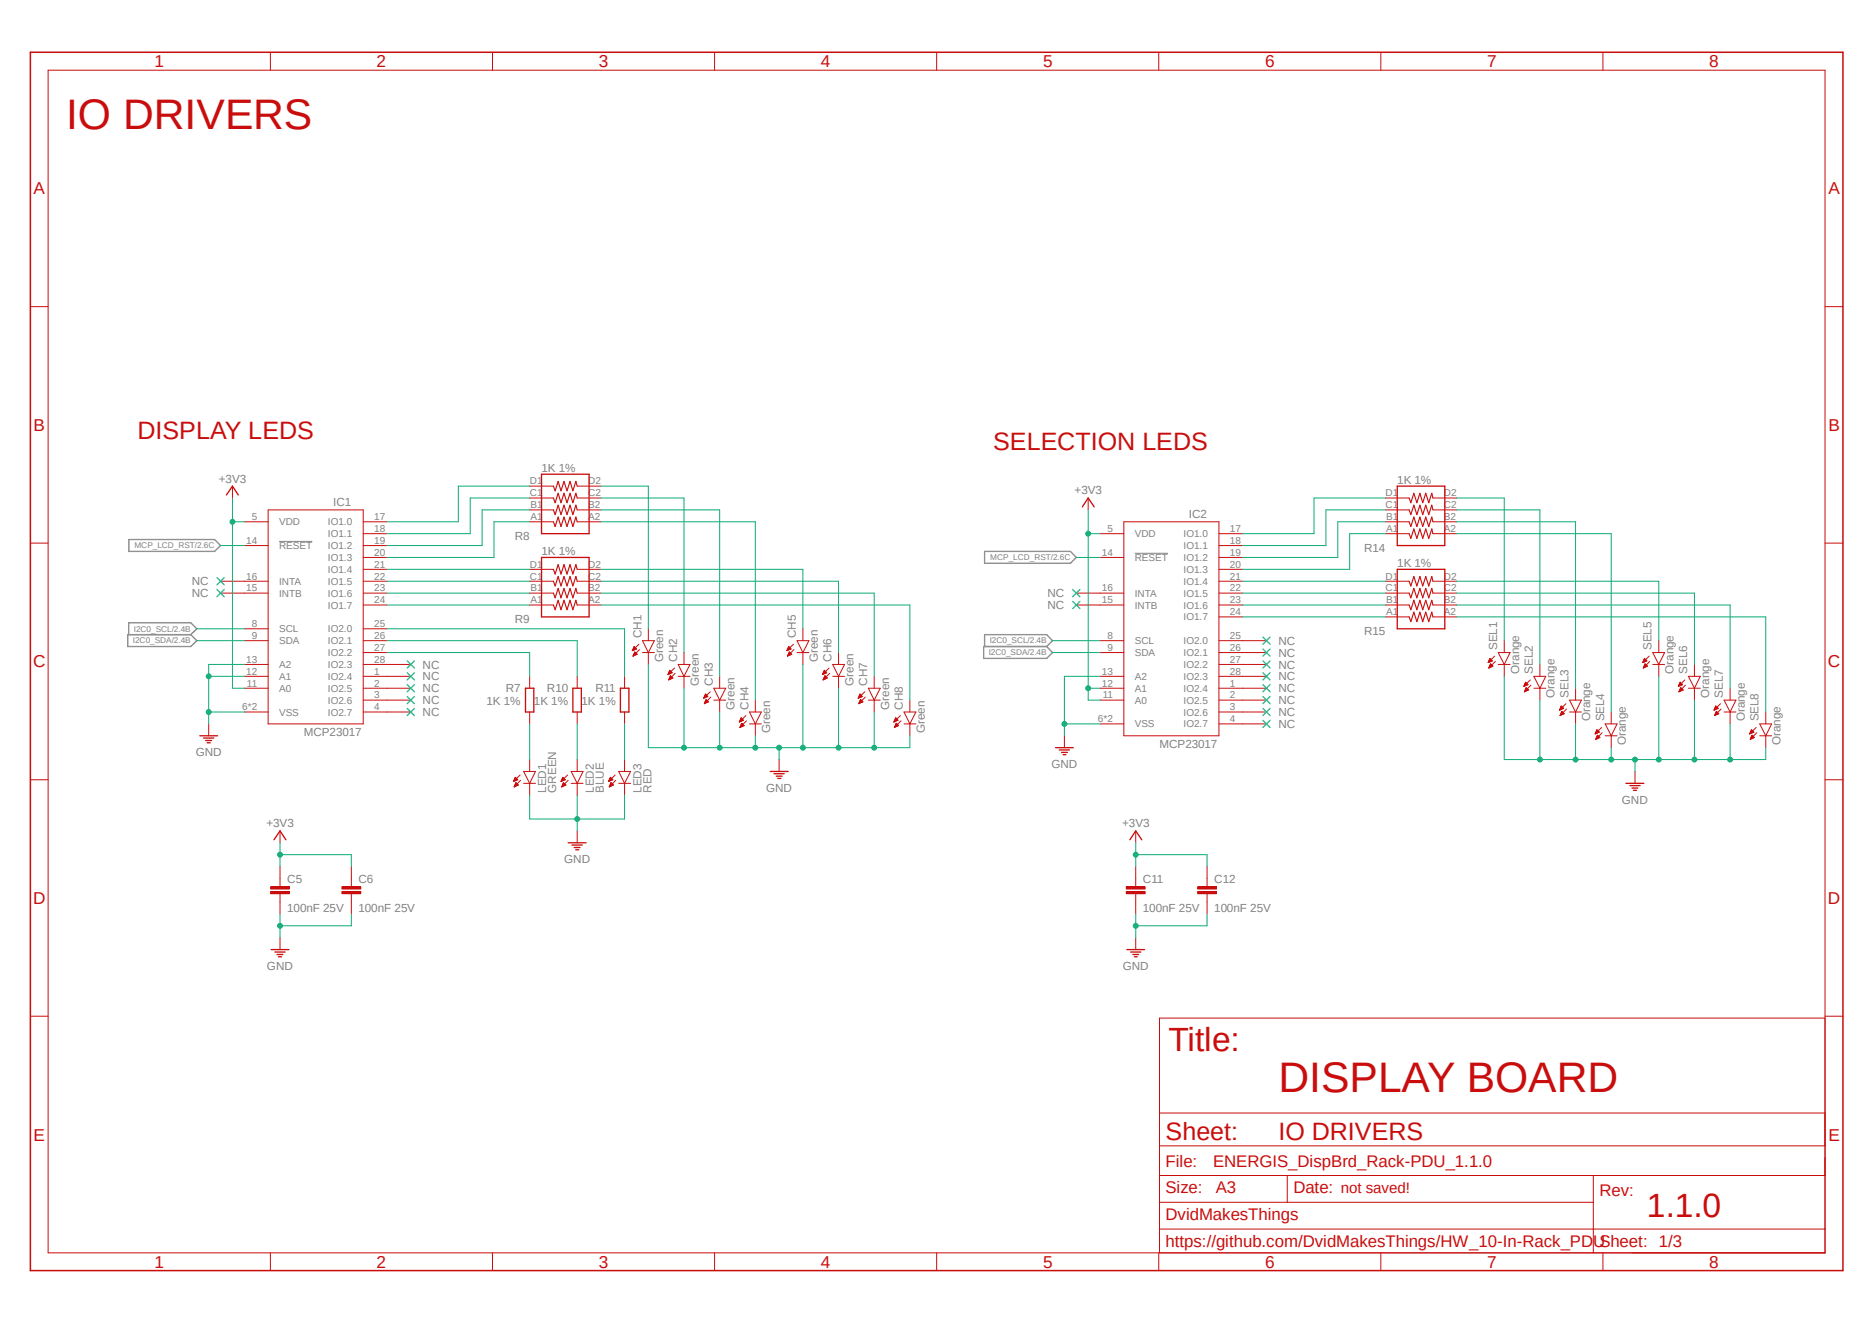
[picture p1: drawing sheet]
<svg xmlns="http://www.w3.org/2000/svg" width="420mm" height="297mm" viewBox="0 0 420 297" stroke-linecap="round" stroke-linejoin="round" font-family="sans-serif">
<path d="M6.3 11.4l407.6 274.2M413.9 11.4l-407.6 274.2" fill="none" stroke="#fff" stroke-width=".22"/>
<path d="M62.6 121.5h7.5M254.6 124.1h7.4" fill="none" stroke="#808080" stroke-width=".22"/>
<path d="M28.9 121h19.2l1.4 1.4-1.4 1.3h-19.2zM220.9 123.7h19.3l1.3 1.4-1.3 1.3h-19.3zM28.7 142.4h14.1l1.4 1.3-1.4 1.3h-14.1zM28.9 142.4v-2.7h13.9l1.4 1.4-1.4 1.3M220.7 145h14.1l1.3 1.4-1.3 1.3h-14.1zM220.9 145v-2.6h13.9l1.3 1.3-1.3 1.3" fill="none" stroke="#808080" stroke-width=".3"/>
<path d="M52.2 109.1v2.6M49.5 130.4h5.3M62.8 186.4v2.7M62.8 197v1.9M62.8 200.5v1.9" fill="none" stroke="#c90d0c" stroke-width=".22"/>
<path d="M50.8 111l1.4-1.9 1.3 1.9M61.5 188.4l1.3-2 1.3 2" fill="none" stroke="#c90d0c" stroke-width=".3"/>
<path d="M60.7 200h4.2v.5h-4.2z" fill-rule="evenodd" fill="#c90d0c"/>
<path d="M60.7 200h4.2v.5h-4.2z" fill="none" stroke="#c90d0c" stroke-width=".22"/>
<path d="M60.7 198.9h4.2v.5h-4.2z" fill-rule="evenodd" fill="#c90d0c"/>
<path d="M60.7 198.9h4.2v.5h-4.2zM62.8 194.4v2.6M78.8 197v1.9M62.8 202.4v2.6M78.8 200.5v1.9" fill="none" stroke="#c90d0c" stroke-width=".22"/>
<path d="M76.7 200h4.2v.5h-4.2z" fill-rule="evenodd" fill="#c90d0c"/>
<path d="M76.7 200h4.2v.5h-4.2z" fill="none" stroke="#c90d0c" stroke-width=".22"/>
<path d="M76.7 198.9h4.2v.5h-4.2z" fill-rule="evenodd" fill="#c90d0c"/>
<g fill="none" stroke="#c90d0c" stroke-width=".22">
<path d="M54.8 117.1h5.4M60.2 114.4h21.3v48h-21.3zM81.5 117.1h5.3M81.5 119.7h5.3M118.8 117.1h5.4M118.8 114.4h5.4M118.8 111.7h5.4M118.8 109.1h5.4M129.5 117.1h5.3M129.5 114.4h5.3M129.5 111.7h5.3M129.5 109.1h5.3"/>
<path d="M244.1 111.7v2.7M49.5 133.1h10.7M54.8 130.4h5.4M54.8 122.4h5.4M81.5 135.7h5.3M81.5 133.1h5.3M81.5 130.4h5.3M81.5 127.7h5.3M81.5 122.4h5.3M81.5 125.1h5.3M118.8 135.7h5.4M118.8 133.1h5.4"/>
<path d="M118.8 130.4h5.4M118.8 127.7h5.4M129.5 135.7h5.3M129.5 133.1h5.3M129.5 130.4h5.3M129.5 127.7h5.3M241.5 133.1h5.3M54.8 143.7h5.4M54.8 151.7h5.4M54.8 149.1h5.4M54.8 154.4h5.4M54.8 159.7h5.4"/>
<path d="M54.8 141.1h5.4M81.5 146.4h5.3M81.5 143.7h5.3M81.5 151.7h10.7M81.5 149.1h10.7M81.5 157.1h10.7M81.5 154.4h10.7M81.5 159.7h10.7M81.5 141.1h5.3M118.8 151.7v2.7M118.8 159.7v2.7M129.5 151.7v2.7"/>
<path d="M129.5 159.7v2.7M140.1 151.7v2.7M140.1 159.7v2.7M141.9 145.9h.2M141.9 145.8h.4M142 145.7h.5M142 145.6h.7M142 147.2h.1M142.1 145.5h.6M142.1 147.1h.2M142.1 145.4h.6M142.1 146.9h.4"/>
<path d="M142.2 145.3h.3M142.2 146.9h.5M142.2 145.2h.3M142.2 146.8h.7M142.2 145.1h.2M142.2 146.7h.6M142.3 145l.5 .6-.9 .4zM142.3 146.6h.4M142.3 146.5h.4M142.4 146.4h.1M142.4 146.3l-.4 .9M142.4 146.3l.6 .5-1 .4"/>
<path d="M142.4 146.3h.1M143.3 144.5l-1.4 1.5M143.5 145.7l-1.5 1.5M144.1 143.7h2.7l-1.3 2.7zM144.1 146.4h2.7M145.5 141.1v2.6M145.5 146.4v2.7M149.9 151.3h.1M149.9 151.2h.2M149.9 151.1h.5M150 151h.6M150 150.9h.8"/>
<path d="M150 152.4h.1M150.1 150.8h.6M150.1 152.4h.3M150.1 150.7h.5M150.1 152.3h.5M150.2 150.6h.3M150.2 152.2h.6M150.2 150.5h.2M150.2 152.1h.7M150.2 150.5h.1M150.2 152h.6M150.3 151.9h.4"/>
<path d="M150.3 151.8h.3M150.4 151.7h.1M150.4 151.6l-.4 .9M150.4 151.6l.6 .5-1 .4M150.4 151.6h.1M150.8 150.9l-.5-.5-.4 .9M150.8 150.9l-.9 .4M151.3 149.9l-1.4 1.4M151.5 151l-1.5 1.5M152.1 149.1h2.7l-1.3 2.6zM152.1 151.7h2.7M153.5 146.4v2.7"/>
<path d="M153.5 151.7v2.7M157.9 156.6h.1M157.9 156.5h.3M158 156.4h.4M158 156.3h.6M158 157.8h.2M158.1 156.2h.7M158.1 157.6h.3M158.1 156.1h.6M158.1 157.6h.5M158.2 156h.4M158.2 157.5h.7"/>
<path d="M158.2 155.9h.3M158.2 157.4h.7M158.2 155.8h.2M158.2 157.3h.6M158.3 155.7l.5 .6-.9 .3zM158.3 155.7h.1M158.3 157.2h.4M158.3 157.1h.3M158.4 157h.1M158.4 156.9l.6 .5-1 .5zM159.3 155.2l-1.4 1.4M159.5 156.4l-1.5 1.5"/>
<path d="M160.1 154.4h2.7l-1.3 2.7zM160.1 157.1h2.7M161.5 151.7v2.7M161.5 157.1v2.6M168.1 159.7h2.7l-1.3 2.7zM169.5 157.1v2.6M176.6 145.9h.1M176.6 145.8h.4M176.7 145.7h.5M176.7 145.6h.7M176.7 147.2h.1M176.7 145.5h.7"/>
<path d="M176.7 147.1h.3M176.8 145.4h.5M176.8 146.9h.4M176.8 145.3h.4M176.8 146.9h.6M176.9 145.2h.2M176.9 146.8h.7M176.9 145.1h.1M176.9 146.7h.6M177 146.6h.4M177 145l.5 .6-1 .4zM177 146.5h.3"/>
<path d="M177 146.4h.2M177.1 146.3h.1M177.1 146.3l-.4 .9M177.1 146.3l.5 .5-.9 .4M178 144.5l-1.5 1.5M178.1 145.7l-1.4 1.5M178.8 146.4h2.7M178.8 143.7h2.7l-1.4 2.7zM180.1 141.1v2.6M180.1 146.4v2.7M184.5 151.3h.1M184.6 151.2h.2"/>
<path d="M184.6 151.1h.4M184.7 151h.6M184.7 150.9h.8M184.7 152.4h.1M184.7 150.8h.7M184.7 152.4h.3M184.8 150.7h.5M184.8 152.3h.5M184.8 150.6h.4M184.8 152.2h.7M184.9 150.5h.2M184.9 152.1h.7"/>
<path d="M184.9 150.5h.1M184.9 152h.6M185 151.9h.4M185 151.8h.3M185 151.7h.2M185.1 151.6l.5 .5-.9 .4zM185.5 150.9l-.5-.5-.5 .9M185.5 150.9l-1 .4M186 149.9l-1.5 1.4M186.1 151l-1.4 1.5M186.8 151.7h2.7M186.8 149.1h2.7l-1.4 2.6z"/>
<path d="M188.1 146.4v2.7M188.1 151.7v2.7M192.6 156.6h.1M192.6 156.5h.3M192.7 156.4h.4M192.7 156.3h.6M192.7 157.8h.2M192.7 156.2h.8M192.7 156.1h.6M192.7 157.6h.4M192.8 156h.5M192.8 157.6h.5"/>
<path d="M192.8 155.9h.4M192.8 157.5h.7M192.9 155.8h.2M192.9 157.4h.6M192.9 155.7h.1M192.9 157.3h.6M193 157.2h.3M193 155.7l.5 .6-1 .3zM193 157.1h.3M193 157h.2M193.1 156.9l.5 .5-.9 .5zM194 155.2l-1.5 1.4"/>
<path d="M194.1 156.4l-1.4 1.5M194.8 157.1h2.7M194.8 154.4h2.7l-1.4 2.7zM196.1 151.7v2.7M196.1 157.1v2.6M202.8 159.7h2.7l-1.4 2.7zM204.1 157.1v2.6M46.8 162.4v2.7M115.2 175.2h.2M115.3 175.1h.3M115.3 175h.6M115.4 174.9h.7"/>
<path d="M115.4 176.5h.1M115.4 174.8h.7M115.4 176.4h.2M115.4 174.8h.6M115.4 176.3h.5M115.5 174.7h.4M115.5 176.2h.6M115.5 174.5h.3M115.5 176.1h.7M115.6 174.5h.1M115.6 176h.6M115.6 175.9h.5"/>
<path d="M115.6 174.4l.6 .5-1 .4zM115.7 175.8h.3M115.7 175.7h.2M115.7 175.6h.1M116.3 176.1l-.6-.5-.3 .9M116.3 176.1l-.9 .4M116.7 173.9l-1.5 1.4M116.8 175l-1.4 1.5M117.5 175.7h2.6M117.5 173.1h2.6l-1.3 2.6zM118.8 170.4v2.7M118.8 175.7v2.7"/>
<path d="M125.9 175.2h.2M125.9 175.1h.4M126 175h.5M126 174.9h.7M126 176.5h.1M126.1 174.8h.6M126.1 176.4h.2M126.1 176.3h.4M126.2 174.7h.3M126.2 176.2h.5M126.2 174.5h.2M126.2 176.1h.7"/>
<path d="M126.2 176h.6M126.3 175.9h.4M126.3 174.4l.5 .5-.9 .4zM126.3 175.8h.4M126.4 175.7h.1M126.4 175.6h.1M126.4 175.6l.6 .5-1 .4zM127.3 173.9l-1.4 1.4M127.5 175l-1.5 1.5M128.1 175.7h2.7M128.1 173.1h2.7l-1.3 2.6zM129.5 170.4v2.7"/>
<path d="M129.5 175.7v2.7M136.6 175.2h.1M136.6 175.1h.3M136.7 175h.5M136.7 174.9h.7M136.7 176.5h.1M136.7 174.8h.7M136.7 176.4h.2M136.8 174.8h.5M136.8 176.3h.4M136.8 174.7h.4M136.8 176.2h.6"/>
<path d="M136.9 174.5h.2M136.9 176.1h.7M136.9 174.5h.1M136.9 176h.6M136.9 174.4l.6 .5-1 .4zM136.9 175.9h.5M137 175.8h.3M137 175.7h.2M137.1 175.6l.5 .5-.9 .4zM137.1 175.6h.1M138 173.9l-1.5 1.4M138.1 175l-1.4 1.5"/>
<path d="M138.8 173.1h2.7l-1.4 2.6zM138.8 175.7h2.7M140.1 170.4v2.7M140.1 175.7v2.7M165.9 161.9h.1M165.9 161.8h.3M166 161.7h.5M166 161.6h.7M166 163.2h.1M166.1 161.5h.7M166.1 163.1h.1M166.1 161.4h.6"/>
<path d="M166.1 163h.4M166.2 161.3h.4M166.2 162.9h.5M166.2 162.8h.7M166.2 161.2h.3M166.2 162.7h.6M166.2 161.2h.2M166.2 162.6h.6M166.3 161l-.4 1M166.3 161l.5 .6-.9 .4M166.3 161v.1M166.3 162.5h.4"/>
<path d="M166.3 162.4h.3M166.4 162.3h.1M166.4 162.3l.6 .5-1 .4zM167.3 160.5l-1.4 1.5M167.5 161.7l-1.5 1.5M168.1 162.4h2.7M169.5 162.4v2.7M174.8 170.4v2.7M200.6 161.9h.1M200.6 161.8h.3M200.7 161.7h.4M200.7 163.2h.1"/>
<path d="M200.7 161.6h.7M200.7 163.1h.2M200.7 161.5h.7M200.7 163h.4M200.8 161.4h.5M200.8 162.9h.6M200.8 161.3h.5M200.8 162.8h.8M200.9 161.2h.2M200.9 162.7h.6M200.9 161.2h.1M200.9 162.6h.5"/>
<path d="M201 162.5h.3M201 161l-.5 1M201 161l.5 .6-1 .4M201 161v.1M201 162.4h.2M201 162.3h.1M201.6 162.8l-.5-.5-.4 .9M201.6 162.8l-.9 .4M202 160.5l-1.5 1.5M202.1 161.7l-1.4 1.5M202.8 162.4h2.7M204.1 162.4v2.7"/>
<path d="M76.7 198.9h4.2v.5h-4.2zM78.8 194.4v2.6M129.5 186.4v2.7M254.8 186.4v2.7M254.8 197v1.9M62.8 210.4v2.6M78.8 202.4v2.6M254.8 200.5v1.9"/>
</g>
<g fill="none" stroke="#c90d0c" stroke-width=".3">
<path d="M121.5 106.4h10.7v13.3h-10.7zM242.8 113.7l1.3-2 1.4 2M121.5 125.1h10.7v13.3h-10.7zM117.9 154.4h1.9v5.3h-1.9zM128.5 154.4h1.9v5.3h-1.9zM139.2 154.4h1.9v5.3h-1.9zM44.8 165.1h4M45.7 165.6h2.3M46.1 166.1h1.4M46.5 166.6h.7M172.8 173.1h4M173.7 173.6h2.2"/>
<path d="M174.2 174.1h1.3M174.5 174.6h.7M127.5 189.1h4M128.3 189.6h2.3M128.8 190.1h1.3M129.2 190.6h.6M253.5 188.4l1.3-2 1.4 2M60.8 213h4M61.7 213.6h2.3M62.1 214.1h1.4M62.5 214.6h.7"/>
</g>
<path d="M124.2 117.1l.3 1 .7-2.1 .7 2.1 .6-2.1 .7 2.1 .7-2.1 .6 2.1 .7-2.1 .3 1.1M124.2 114.4l.3 1 .7-2.1 .7 2.1 .6-2.1 .7 2.1 .7-2.1 .6 2.1 .7-2.1 .3 1.1M124.2 111.7l.3 1.1 .7-2.1 .7 2.1 .6-2.1 .7 2.1 .7-2.1 .6 2.1 .7-2.1 .3 1M124.2 109.1l.3 1 .7-2.1 .7 2.1 .6-2.1 .7 2.1 .7-2.1 .6 2.1 .7-2.1 .3 1.1M124.2 135.7l.3 1.1 .7-2.1 .7 2.1 .6-2.1 .7 2.1 .7-2.1 .6 2.1 .7-2.1 .3 1M124.2 133.1l.3 1 .7-2.1 .7 2.1 .6-2.1 .7 2.1 .7-2.1 .6 2.1 .7-2.1 .3 1.1M124.2 130.4l.3 1 .7-2.1 .7 2.1 .6-2.1 .7 2.1 .7-2.1 .6 2.1 .7-2.1 .3 1.1M124.2 127.7l.3 1.1 .7-2.1 .7 2.1 .6-2.1 .7 2.1 .7-2.1 .6 2.1 .7-2.1 .3 1" fill="none" stroke="#c90d0c" stroke-width=".25"/>
<path d="M252.7 200h4.2v.5h-4.2z" fill-rule="evenodd" fill="#c90d0c"/>
<path d="M252.7 200h4.2v.5h-4.2z" fill="none" stroke="#c90d0c" stroke-width=".22"/>
<path d="M252.7 198.9h4.2v.5h-4.2z" fill-rule="evenodd" fill="#c90d0c"/>
<path d="M252.7 198.9h4.2v.5h-4.2zM254.8 194.4v2.6M270.8 197v1.9M254.8 202.4v2.6M270.8 200.5v1.9" fill="none" stroke="#c90d0c" stroke-width=".22"/>
<path d="M268.7 200h4.2v.5h-4.2z" fill-rule="evenodd" fill="#c90d0c"/>
<path d="M268.7 200h4.2v.5h-4.2z" fill="none" stroke="#c90d0c" stroke-width=".22"/>
<path d="M268.7 198.9h4.2v.5h-4.2z" fill-rule="evenodd" fill="#c90d0c"/>
<g fill="none" stroke="#c90d0c" stroke-width=".22">
<path d="M10.8 15.7h398.6v265.4h-398.6zM60.7 11.7v4M110.5 11.7v4M160.3 11.7v4M210.1 11.7v4M260 11.7v4M309.8 11.7v4M359.6 11.7v4M6.8 68.8h4M409.4 68.8h4.1M246.8 119.7h5.3M252.1 117.1h21.4v48h-21.4z"/>
<path d="M273.5 119.7h5.3M310.8 119.7h5.3M310.8 117.1h5.3M310.8 114.4h5.3M310.8 111.7h5.3M321.5 119.7h5.3M321.5 117.1h5.3M321.5 114.4h5.3M321.5 111.7h5.3M6.8 121.8h4M241.5 135.7h10.6M246.8 133.1h5.3"/>
<path d="M246.8 125.1h5.3M273.5 138.4h5.3M273.5 135.7h5.3M273.5 133.1h5.3M273.5 130.4h5.3M273.5 122.4h5.3M273.5 125.1h5.3M273.5 127.7h5.3M310.8 138.4h5.3M310.8 135.7h5.3M310.8 133.1h5.3M310.8 130.4h5.3"/>
<path d="M321.5 138.4h5.3M321.5 135.7h5.3M321.5 133.1h5.3M321.5 130.4h5.3M409.4 121.8h4.1M246.8 146.4h5.3M246.8 154.4h5.3M246.8 151.7h5.3M246.8 157.1h5.3M246.8 143.7h5.3M273.5 149.1h10.6M273.5 146.4h10.6"/>
<path d="M273.5 154.4h10.6M273.5 151.7h10.6M273.5 159.7h10.6M273.5 157.1h10.6M273.5 143.7h10.6M333.9 148.6h.1M333.9 148.5h.3M334 148.4h.4M334 148.3h.6M334.1 148.2h.7M334.1 149.8h.1M334.1 148.1h.6"/>
<path d="M334.1 149.6h.3M334.1 148h.5M334.1 149.6h.5M334.2 147.9h.3M334.2 149.5h.7M334.2 147.8h.2M334.2 149.4h.7M334.3 147.7l.5 .6-.9 .3zM334.3 147.7h.1M334.3 149.3h.5M334.3 149.2h.4M334.3 149.1h.3"/>
<path d="M334.4 148.9l.5 .5-.9 .5zM334.4 149h.1M335.3 147.2l-1.4 1.4M335.5 148.4l-1.5 1.5M336.1 146.4h2.7l-1.3 2.7zM336.1 149.1h2.7M337.5 143.7v2.7M337.5 149.1v2.6M341.9 153.9h.2M341.9 153.8h.4M342 153.7h.5M342 153.6h.7"/>
<path d="M342 155.2h.1M342.1 153.5h.6M342.1 155.1h.2M342.1 153.4h.5M342.1 155h.4M342.1 153.3h.5M342.1 154.9h.6M342.2 153.2h.3M342.2 154.8h.7M342.2 153.1h.1M342.2 154.7h.7M342.3 153l.5 .6-.9 .4z"/>
<path d="M342.3 154.6h.4M342.3 154.5h.3M342.3 154.4h.3M342.4 154.3h.1M342.9 154.8l-.5-.5-.4 .9M342.9 154.8l-.9 .4M343.3 152.5l-1.4 1.5M343.5 153.7l-1.5 1.5M344.1 151.7h2.7l-1.3 2.7zM344.1 154.4h2.7M345.5 149.1v2.6M345.5 154.4v2.7"/>
<path d="M349.9 159.3h.1M349.9 159.2h.2M350 159.1h.3M350 159h.6M350.1 158.9h.7M350.1 158.8h.6M350.1 158.7h.5M350.2 158.6h.3M350.2 158.5h.2M350.2 160h.6M350.3 158.4l.5 .5-.9 .4zM350.3 159.9h.4"/>
<path d="M350.3 159.8h.3M350.4 159.7h.1M350.4 159.6l-.4 .9M350.4 159.6l.5 .5-.9 .4M350.4 159.6h.1M351.3 157.9l-1.4 1.4M351.5 159l-1.5 1.5M352.1 157.1h2.7l-1.3 2.6zM352.1 159.7h2.7M353.5 154.4v2.7M353.5 159.7v2.7M361.5 159.7v2.7"/>
<path d="M368.6 148.6h.1M368.6 148.5h.3M368.6 148.4h.5M368.7 148.3h.6M368.7 148.2h.7M368.7 149.8h.2M368.8 148.1h.6M368.8 149.6h.3M368.8 148h.4M368.8 149.6h.5M368.9 147.9h.2M368.9 149.5h.7"/>
<path d="M368.9 147.8h.2M368.9 149.4h.6M368.9 149.3h.5M368.9 149.2h.4M368.9 147.7l.6 .6-.9 .3zM368.9 147.7l.1 .1M369 149.1h.2M369 149h.1M369.1 148.9l.5 .5-.9 .5zM370 147.2l-1.4 1.4M370.1 148.4l-1.4 1.5M370.8 149.1h2.7"/>
<path d="M370.8 146.4h2.7l-1.3 2.7zM372.2 143.7v2.7M372.2 149.1v2.6M376.6 153.9h.1M376.6 153.8h.3M376.6 153.7h.5M376.7 153.6h.7M376.7 155.2h.1M376.7 153.5h.7M376.7 155.1h.2M376.8 153.4h.5M376.8 155h.3"/>
<path d="M376.8 153.3h.4M376.8 154.9h.6M376.9 153.2h.2M376.9 154.8h.7M376.9 153.1h.1M376.9 154.7h.6M376.9 154.6h.5M376.9 153l.6 .6-.9 .4zM377 154.5h.3M377 154.4h.2M377.1 154.3h.1M377.6 154.8l-.5-.5-.4 .9"/>
<path d="M377.6 154.8l-.9 .4M378 152.5l-1.4 1.5M378.1 153.7l-1.4 1.5M378.8 154.4h2.7M378.8 151.7h2.7l-1.3 2.7zM380.2 149.1v2.6M380.2 154.4v2.7M384.6 159.3h.1M384.6 159.2h.2M384.6 159.1h.4M384.6 159h.6M384.7 158.9h.7"/>
<path d="M384.7 158.8h.7M384.8 158.7h.5M384.8 158.6h.4M384.9 158.5h.2M384.9 158.5h.1M384.9 160h.6M384.9 159.9h.5M384.9 158.4l.6 .5-.9 .4zM385 159.8h.3M385 159.7h.2M385.1 159.6h.1M385.1 159.6l-.4 .9"/>
<path d="M385.1 159.6l.5 .5-.9 .4M386 157.9l-1.4 1.4M386.1 159l-1.4 1.5M386.8 159.7h2.7M386.8 157.1h2.7l-1.3 2.6zM388.2 154.4v2.7M388.2 159.7v2.7M396.2 159.7v2.7M6.8 174.9h4M238.8 165.1v2.6M246.8 162.4h5.3M273.5 162.4h10.6"/>
<path d="M350 160.5h.1M350.1 160.4h.2M350.1 160.3h.5M350.1 160.2h.7M350.2 160.1h.7M357.9 164.6h.1M357.9 164.5h.2M358 164.4h.4M358 164.3h.6M358 165.8h.2M358.1 164.2h.7M358.1 165.7h.3"/>
<path d="M358.1 164.1h.6M358.1 165.6h.5M358.1 164h.5M358.1 165.5h.8M358.2 164h.3M358.2 165.4h.7M358.2 163.8h.2M358.2 165.3h.6M358.3 163.7l-.4 .9M358.3 163.7l.5 .6M358.3 163.7h.1M358.3 165.2h.4"/>
<path d="M358.3 165.1h.3M358.4 165h.1M358.4 164.9l.5 .5-.9 .5zM358.8 164.3l-.9 .3M359.3 163.2l-1.4 1.4M359.5 164.4l-1.5 1.5M360.1 162.4h2.7l-1.3 2.7zM360.1 165.1h2.7M361.5 165.1v2.6M366.8 173.1v2.6M384.7 160.5h.1M384.7 160.4h.3"/>
<path d="M384.8 160.3h.4M384.8 160.2h.6M384.9 160.1h.7M392.6 164.6h.1M392.6 164.5h.2M392.6 164.4h.5M392.7 164.3h.6M392.7 165.8h.1M392.7 164.2h.7M392.7 165.7h.4M392.8 164.1h.6M392.8 165.6h.5"/>
<path d="M392.8 164h.5M392.8 165.5h.7M392.9 164h.2M392.9 165.4h.6M392.9 163.8h.2M392.9 165.3h.5M392.9 163.7h.1M392.9 165.2h.5M392.9 163.7l-.4 .9M392.9 163.7l.6 .6-1 .3M393 165.1h.3M393 165h.1"/>
<path d="M393.1 164.9l.5 .5-.9 .5zM394 163.2l-1.5 1.4M394.1 164.4l-1.4 1.5M394.8 165.1h2.7M394.8 162.4h2.7l-1.3 2.7zM396.2 165.1v2.6M409.4 174.9h4.1M268.7 198.9h4.2v.5h-4.2zM270.8 194.4v2.6M254.8 210.4v2.6M270.8 202.4v2.6M6.8 228h4"/>
<path d="M409.4 228h4.1M409.4 228.4h-149.3v52.7M260.1 249.7h149.3M260.1 257h149.3M260.1 263.7h149.3M260.1 275.7h149.3M260.1 269.7h97.4M288.8 263.7v6M357.5 263.7v17.4M60.7 281.1v3.9M110.5 281.1v3.9M160.3 281.1v3.9"/>
<path d="M210.1 281.1v3.9M260 281.1v3.9M309.8 281.1v3.9M359.6 281.1v3.9"/>
</g>
<g fill="none" stroke="#c90d0c" stroke-width=".3">
<path d="M313.5 109.1h10.6v13.3h-10.6zM313.5 127.7h10.6v13.4h-10.6zM236.8 167.7h4M237.7 168.2h2.2M238.2 168.8h1.3M238.5 169.3h.6M364.8 175.7h4M365.7 176.2h2.3M366.1 176.8h1.4M366.5 177.3h.7M252.8 213h4M253.7 213.6h2.2"/>
<path d="M254.2 214.1h1.2M254.5 214.6h.6"/>
</g>
<path d="M316.1 119.7l.4 1.1 .7-2.1 .7 2.1 .7-2.1 .6 2.1 .7-2.1 .6 2.1 .7-2.1 .3 1M316.1 117.1l.4 1 .7-2.1 .7 2.1 .7-2.1 .6 2.1 .7-2.1 .6 2.1 .7-2.1 .3 1.1M316.1 114.4l.4 1 .7-2.1 .7 2.1 .7-2.1 .6 2.1 .7-2.1 .6 2.1 .7-2.1 .3 1.1M316.1 111.7l.4 1.1 .7-2.1 .7 2.1 .7-2.1 .6 2.1 .7-2.1 .6 2.1 .7-2.1 .3 1M316.1 138.4l.4 1 .7-2.1 .7 2.1 .7-2.1 .6 2.1 .7-2.1 .6 2.1 .7-2.1 .3 1.1M316.1 135.7l.4 1.1 .7-2.1 .7 2.1 .7-2.1 .6 2.1 .7-2.1 .6 2.1 .7-2.1 .3 1M316.1 133.1l.4 1 .7-2.1 .7 2.1 .7-2.1 .6 2.1 .7-2.1 .6 2.1 .7-2.1 .3 1.1M316.1 130.4l.4 1 .7-2.1 .7 2.1 .7-2.1 .6 2.1 .7-2.1 .6 2.1 .7-2.1 .3 1.1" fill="none" stroke="#c90d0c" stroke-width=".25"/>
<path d="M6.8 11.7h406.7v273.3h-406.7z" fill="none" stroke="#c90d0c" stroke-width=".34"/>
<g fill="none" stroke="#0696d7" stroke-width=".3">
<path d="M48.7 129.6l1.6 1.6M48.7 132.2l1.6 1.7M50.3 129.6l-1.6 1.6M50.3 132.2l-1.6 1.7M240.7 132.2l1.6 1.7M240.7 134.9l1.6 1.6M242.3 132.2l-1.6 1.7M242.3 134.9l-1.6 1.6M91.4 150.9l1.6 1.6M91.4 153.6l1.6 1.6M91.4 156.3l1.6 1.6M91.4 158.9l1.6 1.6"/>
<path d="M91.4 148.3l1.6 1.6M93 150.9l-1.6 1.6M93 153.6l-1.6 1.6M93 156.3l-1.6 1.6M93 158.9l-1.6 1.6M93 148.3l-1.6 1.6M283.3 153.6l1.6 1.6M283.3 156.3l1.6 1.6M283.3 158.9l1.6 1.6M283.3 150.9l1.6 1.6M283.3 148.3l1.6 1.6M283.3 145.6l1.6 1.6"/>
<path d="M283.3 142.9l1.6 1.6M284.9 153.6l-1.6 1.6M284.9 156.3l-1.6 1.6M284.9 158.9l-1.6 1.6M284.9 150.9l-1.6 1.6M284.9 148.3l-1.6 1.6M284.9 145.6l-1.6 1.6M284.9 142.9l-1.6 1.6M283.3 161.6l1.6 1.6M284.9 161.6l-1.6 1.6"/>
</g>
<path d="M52.2 117.1h2.6M52.2 111.7v42.7h2.6" fill="none" stroke="#0dab76" stroke-width=".22"/>
<circle cx="52.2" cy="117.1" r=".55" fill="#0dab76"/>
<g fill="none" stroke="#0dab76" stroke-width=".22">
<path d="M62.8 189.1v5.3M62.8 191.7h16v2.7"/>
<circle cx="52.2" cy="117.1" r=".55"/>
</g>
<circle cx="62.8" cy="191.7" r=".55" fill="#0dab76"/>
<g fill="none" stroke="#0dab76" stroke-width=".22">
<path d="M244.1 114.4v5.3h2.7M244.1 154.4v2.7h2.7"/>
<circle cx="62.8" cy="191.7" r=".55"/>
</g>
<circle cx="244.1" cy="119.7" r=".55" fill="#0dab76"/>
<g fill="none" stroke="#0dab76" stroke-width=".22">
<path d="M244.1 119.7v34.7h2.7"/>
<circle cx="244.1" cy="119.7" r=".55"/>
</g>
<circle cx="244.1" cy="154.4" r=".55" fill="#0dab76"/>
<g fill="none" stroke="#0dab76" stroke-width=".22">
<path d="M254.8 189.1v5.3M254.8 191.7h16v2.7"/>
<circle cx="244.1" cy="154.4" r=".55"/>
</g>
<circle cx="254.8" cy="191.7" r=".55" fill="#0dab76"/>
<g fill="none" stroke="#0dab76" stroke-width=".22">
<path d="M62.8 205v5.4M78.8 205v2.7h-16"/>
<circle cx="254.8" cy="191.7" r=".55"/>
</g>
<circle cx="62.8" cy="207.7" r=".55" fill="#0dab76"/>
<g fill="none" stroke="#0dab76" stroke-width=".22">
<path d="M46.8 159.7v2.7M54.8 149.1h-8v2.6"/>
<circle cx="62.8" cy="207.7" r=".55"/>
</g>
<circle cx="46.8" cy="159.7" r=".55" fill="#0dab76"/>
<g fill="none" stroke="#0dab76" stroke-width=".22">
<path d="M54.8 151.7h-8v8"/>
<circle cx="46.8" cy="159.7" r=".55"/>
</g>
<circle cx="46.8" cy="151.7" r=".55" fill="#0dab76"/>
<g fill="none" stroke="#0dab76" stroke-width=".22">
<path d="M46.8 159.7h8M145.5 149.1v18.6h34.6v-18.6M169.5 165.1v2.6"/>
<circle cx="46.8" cy="151.7" r=".55"/>
</g>
<circle cx="169.5" cy="167.7" r=".55" fill="#0dab76"/>
<g fill="none" stroke="#0dab76" stroke-width=".22">
<path d="M153.5 154.4v13.3"/>
<circle cx="169.5" cy="167.7" r=".55"/>
</g>
<circle cx="153.5" cy="167.7" r=".55" fill="#0dab76"/>
<g fill="none" stroke="#0dab76" stroke-width=".22">
<path d="M161.5 159.7v8"/>
<circle cx="153.5" cy="167.7" r=".55"/>
</g>
<circle cx="161.5" cy="167.7" r=".55" fill="#0dab76"/>
<g fill="none" stroke="#0dab76" stroke-width=".22">
<path d="M188.1 154.4v13.3h-8"/>
<circle cx="161.5" cy="167.7" r=".55"/>
</g>
<circle cx="180.1" cy="167.7" r=".55" fill="#0dab76"/>
<g fill="none" stroke="#0dab76" stroke-width=".22">
<path d="M196.1 159.7v8h-8"/>
<circle cx="180.1" cy="167.7" r=".55"/>
</g>
<circle cx="188.1" cy="167.7" r=".55" fill="#0dab76"/>
<g fill="none" stroke="#0dab76" stroke-width=".22">
<path d="M204.1 165.1v2.6h-8"/>
<circle cx="188.1" cy="167.7" r=".55"/>
</g>
<circle cx="196.1" cy="167.7" r=".55" fill="#0dab76"/>
<g fill="none" stroke="#0dab76" stroke-width=".22">
<path d="M174.8 167.7v2.7"/>
<circle cx="196.1" cy="167.7" r=".55"/>
</g>
<circle cx="174.8" cy="167.7" r=".55" fill="#0dab76"/>
<g fill="none" stroke="#0dab76" stroke-width=".22">
<path d="M118.8 178.4v5.3h21.3v-5.3M129.5 178.4v5.3"/>
<circle cx="174.8" cy="167.7" r=".55"/>
</g>
<circle cx="129.5" cy="183.7" r=".55" fill="#0dab76"/>
<g fill="none" stroke="#0dab76" stroke-width=".22">
<path d="M129.5 183.7v2.7M254.8 205v5.4M270.8 205v2.7h-16"/>
<circle cx="129.5" cy="183.7" r=".55"/>
</g>
<circle cx="254.8" cy="207.7" r=".55" fill="#0dab76"/>
<g fill="none" stroke="#0dab76" stroke-width=".22">
<path d="M238.8 151.7h8M238.8 162.4v2.7"/>
<circle cx="254.8" cy="207.7" r=".55"/>
</g>
<circle cx="238.8" cy="162.4" r=".55" fill="#0dab76"/>
<g fill="none" stroke="#0dab76" stroke-width=".22">
<path d="M238.8 151.7v10.7h8M337.5 151.7v18.7h34.7v-18.7M361.5 167.7v2.7"/>
<circle cx="238.8" cy="162.4" r=".55"/>
</g>
<circle cx="361.5" cy="170.4" r=".55" fill="#0dab76"/>
<g fill="none" stroke="#0dab76" stroke-width=".22">
<path d="M345.5 157.1v13.3"/>
<circle cx="361.5" cy="170.4" r=".55"/>
</g>
<circle cx="345.5" cy="170.4" r=".55" fill="#0dab76"/>
<g fill="none" stroke="#0dab76" stroke-width=".22">
<path d="M353.5 162.4v8"/>
<circle cx="345.5" cy="170.4" r=".55"/>
</g>
<circle cx="353.5" cy="170.4" r=".55" fill="#0dab76"/>
<g fill="none" stroke="#0dab76" stroke-width=".22">
<path d="M380.2 157.1v13.3h-8"/>
<circle cx="353.5" cy="170.4" r=".55"/>
</g>
<circle cx="372.2" cy="170.4" r=".55" fill="#0dab76"/>
<g fill="none" stroke="#0dab76" stroke-width=".22">
<path d="M388.2 162.4v8h-8"/>
<circle cx="372.2" cy="170.4" r=".55"/>
</g>
<circle cx="380.2" cy="170.4" r=".55" fill="#0dab76"/>
<g fill="none" stroke="#0dab76" stroke-width=".22">
<path d="M396.2 167.7v2.7h-8"/>
<circle cx="380.2" cy="170.4" r=".55"/>
</g>
<circle cx="388.2" cy="170.4" r=".55" fill="#0dab76"/>
<g fill="none" stroke="#0dab76" stroke-width=".22">
<path d="M366.8 170.4v2.7"/>
<circle cx="388.2" cy="170.4" r=".55"/>
</g>
<circle cx="366.8" cy="170.4" r=".55" fill="#0dab76"/>
<g fill="none" stroke="#0dab76" stroke-width=".22">
<path d="M118.8 114.4h-10.6v8h-21.4M118.8 117.1h-8v8h-24M118.8 109.1h-16v8h-16M118.8 111.7h-13.3v8h-18.7M134.8 109.1h10.7v32M134.8 117.1h34.7v40M134.8 111.7h18.7v34.7M134.8 114.4h26.7v37.3M310.8 114.4h-13.3v8h-18.7M310.8 117.1h-10.7v8h-21.3M310.8 111.7h-16v8h-16M310.8 119.7h-8v8h-24"/>
<path d="M326.8 117.1h26.7v37.3M326.8 111.7h10.7v32M326.8 119.7h34.7v40M326.8 114.4h18.7v34.7M49.5 122.4h5.3M86.8 127.7h32M86.8 130.4h32M86.8 133.1h32M86.8 135.7h32M134.8 127.7h45.3v13.4M134.8 130.4h53.3v16M134.8 133.1h61.3v18.6"/>
<path d="M134.8 135.7h69.3v21.4M241.5 125.1h5.3M278.8 130.4h32M278.8 133.1h32M278.8 135.7h32M278.8 138.4h32M326.8 130.4h45.4v13.3M326.8 133.1h53.4v16M326.8 135.7h61.4v18.7M326.8 138.4h69.4v21.3M44.2 143.7h10.6M44.2 141.1h10.6"/>
<path d="M86.8 143.7h42.7v8M86.8 146.4h32v5.3M86.8 141.1h53.3v10.6M236.1 143.7h10.7M236.1 146.4h10.7M118.8 162.4v8M129.5 162.4v8M140.1 162.4v8"/>
<circle cx="366.8" cy="170.4" r=".55"/>
</g>
<g font-size="9.6" fill="#c90d0c">
<text x="14.8" y="29">IO DRIVERS</text>
<text x="286.8" y="245">DISPLAY BOARD</text>
</g>
<g font-size="7.5" fill="#c90d0c">
<text x="262.1" y="235.7">Title:</text>
<text x="369.5" y="273">1.1.0</text>
</g>
<g font-size="5.6" fill="#c90d0c">
<text x="30.8" y="98.4">DISPLAY LEDS</text>
<text x="222.8" y="101">SELECTION LEDS</text>
<text x="261.5" y="255.7">Sheet:</text>
<text x="286.8" y="255.7">IO DRIVERS</text>
</g>
<g font-size="3.9" fill="#c90d0c">
<text x="34.7" y="15.1">1</text>
<text x="84.5" y="15.1">2</text>
<text x="134.3" y="15.1">3</text>
<text x="184.2" y="15.1">4</text>
<text x="234" y="15.1">5</text>
<text x="283.8" y="15.1">6</text>
<text x="333.7" y="15.1">7</text>
<text x="383.5" y="15.1">8</text>
<text x="7.5" y="43.6">A</text>
<text x="410.2" y="43.6">A</text>
<text x="7.5" y="96.7">B</text>
<text x="410.2" y="96.7">B</text>
<text x="7.4" y="149.7">C</text>
<text x="410.1" y="149.7">C</text>
<text x="7.4" y="202.8">D</text>
<text x="410.1" y="202.8">D</text>
<text x="7.5" y="255.9">E</text>
<text x="410.2" y="255.9">E</text>
<text x="34.7" y="284.4">1</text>
<text x="84.5" y="284.4">2</text>
<text x="134.3" y="284.4">3</text>
<text x="184.2" y="284.4">4</text>
<text x="234" y="284.4">5</text>
<text x="283.8" y="284.4">6</text>
<text x="333.7" y="284.4">7</text>
<text x="383.5" y="284.4">8</text>
</g>
<g font-size="3.8" fill="#c90d0c">
<text x="261.5" y="261.7">File:</text>
<text x="272.2" y="261.7">ENERGIS_DispBrd_Rack-PDU_1.1.0</text>
<text x="261.5" y="267.7">Size:</text>
<text x="272.8" y="267.7">A3</text>
<text x="290.2" y="267.7">Date: not saved!</text>
<text x="358.8" y="268.4">Rev:</text>
<text x="261.5" y="273.7">DvidMakesThings</text>
<text x="261.5" y="279.7">https://github.com/DvidMakesThings/HW_10-In-Rack_PDUSheet: 1/3</text>
</g>
<g font-size="2.6" fill="#808080">
<text x="121.5" y="105.8">1K 1%</text>
<text x="49.1" y="108.2">+3V3</text>
<text x="74.8" y="113.6">IC1</text>
<text x="241.1" y="110.9">+3V3</text>
<text x="313.5" y="108.5">1K 1%</text>
<text x="266.7" y="116.2">IC2</text>
<text x="115.5" y="121.1">R8</text>
<text x="121.5" y="124.5">1K 1%</text>
<text x="306" y="123.7">R14</text>
<text x="43" y="131.3">NC</text>
<text x="313.5" y="127.2">1K 1%</text>
<text x="43" y="134">NC</text>
<text x="235" y="134">NC</text>
<text x="235" y="136.7">NC</text>
<text x="115.5" y="139.7">R9</text>
<text x="143.9" y="143.2" transform="rotate(-90 143.9 143.2)">CH1</text>
<text x="178.6" y="143.2" transform="rotate(-90 178.6 143.2)">CH5</text>
<text x="306" y="142.4">R15</text>
<text x="94.8" y="150">NC</text>
<text x="148.8" y="148.5" transform="rotate(-90 148.8 148.5)">Green</text>
<text x="151.9" y="148.5" transform="rotate(-90 151.9 148.5)">CH2</text>
<text x="183.5" y="148.5" transform="rotate(-90 183.5 148.5)">Green</text>
<text x="186.6" y="148.5" transform="rotate(-90 186.6 148.5)">CH6</text>
<text x="286.8" y="150">NC</text>
<text x="286.8" y="147.3">NC</text>
<text x="286.8" y="144.7">NC</text>
<text x="335.9" y="145.8" transform="rotate(-90 335.9 145.8)">SEL1</text>
<text x="370.5" y="145.8" transform="rotate(-90 370.5 145.8)">SEL5</text>
<text x="94.8" y="152.7">NC</text>
<text x="94.8" y="155.3">NC</text>
<text x="113.5" y="155.1">R7</text>
<text x="122.7" y="155.1">R10</text>
<text x="133.6" y="155.1">R11</text>
<text x="156.8" y="153.8" transform="rotate(-90 156.8 153.8)">Green</text>
<text x="159.9" y="153.8" transform="rotate(-90 159.9 153.8)">CH3</text>
<text x="191.5" y="153.8" transform="rotate(-90 191.5 153.8)">Green</text>
<text x="194.6" y="153.8" transform="rotate(-90 194.6 153.8)">CH7</text>
<text x="286.8" y="155.3">NC</text>
<text x="286.8" y="152.7">NC</text>
<text x="340.8" y="151.2" transform="rotate(-90 340.8 151.2)">Orange</text>
<text x="343.9" y="151.2" transform="rotate(-90 343.9 151.2)">SEL2</text>
<text x="375.4" y="151.2" transform="rotate(-90 375.4 151.2)">Orange</text>
<text x="378.5" y="151.2" transform="rotate(-90 378.5 151.2)">SEL6</text>
<text x="94.8" y="158">NC</text>
<text x="94.8" y="160.7">NC</text>
<text x="109.1" y="158.1">1K 1%</text>
<text x="119.8" y="158.1">1K 1%</text>
<text x="130.5" y="158.1">1K 1%</text>
<text x="164.8" y="159.2" transform="rotate(-90 164.8 159.2)">Green</text>
<text x="167.9" y="159.2" transform="rotate(-90 167.9 159.2)">CH4</text>
<text x="199.5" y="159.2" transform="rotate(-90 199.5 159.2)">Green</text>
<text x="202.5" y="159.2" transform="rotate(-90 202.5 159.2)">CH8</text>
<text x="286.8" y="158">NC</text>
<text x="286.8" y="160.7">NC</text>
<text x="348.8" y="156.5" transform="rotate(-90 348.8 156.5)">Orange</text>
<text x="351.9" y="156.5" transform="rotate(-90 351.9 156.5)">SEL3</text>
<text x="356.8" y="161.8" transform="rotate(-90 356.8 161.8)">Orange</text>
<text x="359.9" y="161.8" transform="rotate(-90 359.9 161.8)">SEL4</text>
<text x="383.4" y="156.5" transform="rotate(-90 383.4 156.5)">Orange</text>
<text x="386.5" y="156.5" transform="rotate(-90 386.5 156.5)">SEL7</text>
<text x="391.5" y="161.8" transform="rotate(-90 391.5 161.8)">Orange</text>
<text x="394.5" y="161.8" transform="rotate(-90 394.5 161.8)">SEL8</text>
<text x="68.2" y="165.1">MCP23017</text>
<text x="172.8" y="164.5" transform="rotate(-90 172.8 164.5)">Green</text>
<text x="207.5" y="164.5" transform="rotate(-90 207.5 164.5)">Green</text>
<text x="260.1" y="167.7">MCP23017</text>
<text x="286.8" y="163.3">NC</text>
<text x="364.8" y="167.2" transform="rotate(-90 364.8 167.2)">Orange</text>
<text x="399.5" y="167.2" transform="rotate(-90 399.5 167.2)">Orange</text>
<text x="43.9" y="169.6">GND</text>
<text x="235.9" y="172.3">GND</text>
<text x="122.6" y="177.8" transform="rotate(-90 122.6 177.8)">LED1</text>
<text x="124.8" y="177.8" transform="rotate(-90 124.8 177.8)">GREEN</text>
<text x="133.2" y="177.8" transform="rotate(-90 133.2 177.8)">LED2</text>
<text x="135.5" y="177.8" transform="rotate(-90 135.5 177.8)">BLUE</text>
<text x="143.9" y="177.8" transform="rotate(-90 143.9 177.8)">LED3</text>
<text x="146.1" y="177.8" transform="rotate(-90 146.1 177.8)">RED</text>
<text x="171.9" y="177.6">GND</text>
<text x="59.8" y="185.6">+3V3</text>
<text x="251.8" y="185.6">+3V3</text>
<text x="363.9" y="180.3">GND</text>
<text x="64.4" y="198">C5</text>
<text x="80.4" y="198">C6</text>
<text x="126.6" y="193.6">GND</text>
<text x="256.4" y="198">C11</text>
<text x="272.4" y="198">C12</text>
<text x="64.4" y="204.6">100nF 25V</text>
<text x="80.4" y="204.6">100nF 25V</text>
<text x="256.4" y="204.6">100nF 25V</text>
<text x="272.4" y="204.6">100nF 25V</text>
<text x="59.9" y="217.5">GND</text>
<text x="251.9" y="217.5">GND</text>
</g>
<g font-size="2.2" fill="#808080">
<text x="118.9" y="111.3">C1</text>
<text x="118.9" y="108.7">D1</text>
<text x="132" y="111.3">C2</text>
<text x="132" y="108.7">D2</text>
<text x="310.9" y="111.3">D1</text>
<text x="323.9" y="111.3">D2</text>
<text x="56.5" y="116.7">5</text>
<text x="62.6" y="117.9">VDD</text>
<text x="73.6" y="117.9">IO1.0</text>
<text x="83.9" y="119.3">18</text>
<text x="83.9" y="116.7">17</text>
<text x="119" y="116.7">A1</text>
<text x="119" y="114">B1</text>
<text x="132" y="116.7">A2</text>
<text x="132" y="114">B2</text>
<text x="248.5" y="119.3">5</text>
<text x="275.9" y="119.3">17</text>
<text x="310.9" y="114">C1</text>
<text x="311" y="119.3">A1</text>
<text x="311" y="116.7">B1</text>
<text x="323.9" y="119.3">A2</text>
<text x="323.9" y="116.7">B2</text>
<text x="323.9" y="114">C2</text>
<text x="55.2" y="122">14</text>
<text x="62.6" y="123.2">RESET</text>
<text x="73.6" y="120.5">IO1.1</text>
<text x="73.6" y="123.2">IO1.2</text>
<text x="73.6" y="125.9">IO1.3</text>
<text x="83.9" y="122">19</text>
<text x="83.9" y="124.7">20</text>
<text x="247.2" y="124.7">14</text>
<text x="254.6" y="120.5">VDD</text>
<text x="254.6" y="125.9">RESET</text>
<text x="265.6" y="123.2">IO1.1</text>
<text x="265.6" y="125.9">IO1.2</text>
<text x="265.6" y="120.5">IO1.0</text>
<text x="275.9" y="122">18</text>
<text x="275.9" y="124.7">19</text>
<text x="55.2" y="130">16</text>
<text x="62.6" y="131.2">INTA</text>
<text x="73.6" y="128.5">IO1.4</text>
<text x="73.6" y="131.2">IO1.5</text>
<text x="83.9" y="127.3">21</text>
<text x="83.9" y="130">22</text>
<text x="118.9" y="130">C1</text>
<text x="118.9" y="127.3">D1</text>
<text x="132" y="130">C2</text>
<text x="132" y="127.3">D2</text>
<text x="265.6" y="128.5">IO1.3</text>
<text x="265.6" y="131.2">IO1.4</text>
<text x="275.9" y="127.3">20</text>
<text x="275.9" y="130">21</text>
<text x="310.9" y="130">D1</text>
<text x="323.9" y="130">D2</text>
<text x="55.2" y="132.7">15</text>
<text x="62.6" y="133.9">INTB</text>
<text x="73.6" y="133.9">IO1.6</text>
<text x="73.6" y="136.5">IO1.7</text>
<text x="83.9" y="132.7">23</text>
<text x="83.9" y="135.3">24</text>
<text x="119" y="135.3">A1</text>
<text x="119" y="132.7">B1</text>
<text x="132" y="135.3">A2</text>
<text x="132" y="132.7">B2</text>
<text x="247.2" y="132.7">16</text>
<text x="247.2" y="135.3">15</text>
<text x="254.6" y="133.9">INTA</text>
<text x="254.6" y="136.5">INTB</text>
<text x="265.6" y="133.9">IO1.5</text>
<text x="265.6" y="136.5">IO1.6</text>
<text x="275.9" y="132.7">22</text>
<text x="275.9" y="135.3">23</text>
<text x="310.9" y="132.7">C1</text>
<text x="311" y="135.3">B1</text>
<text x="323.9" y="135.3">B2</text>
<text x="323.9" y="132.7">C2</text>
<text x="56.5" y="140.7">8</text>
<text x="56.5" y="143.3">9</text>
<text x="62.6" y="141.9">SCL</text>
<text x="73.6" y="141.9">IO2.0</text>
<text x="83.9" y="140.7">25</text>
<text x="83.9" y="143.3">26</text>
<text x="248.5" y="143.3">8</text>
<text x="265.6" y="139.2">IO1.7</text>
<text x="275.9" y="143.3">25</text>
<text x="275.9" y="138">24</text>
<text x="311" y="138">A1</text>
<text x="323.9" y="138">A2</text>
<text x="55.2" y="148.7">13</text>
<text x="62.6" y="144.5">SDA</text>
<text x="62.6" y="149.9">A2</text>
<text x="73.6" y="144.5">IO2.1</text>
<text x="73.6" y="147.2">IO2.2</text>
<text x="73.6" y="149.9">IO2.3</text>
<text x="83.9" y="146">27</text>
<text x="83.9" y="148.7">28</text>
<text x="248.5" y="146">9</text>
<text x="254.6" y="144.5">SCL</text>
<text x="254.6" y="147.2">SDA</text>
<text x="265.6" y="144.5">IO2.0</text>
<text x="265.6" y="147.2">IO2.1</text>
<text x="265.6" y="149.9">IO2.2</text>
<text x="275.9" y="146">26</text>
<text x="275.9" y="148.7">27</text>
<text x="55.2" y="151.3">12</text>
<text x="55.4" y="154">11</text>
<text x="62.6" y="152.5">A1</text>
<text x="62.6" y="155.2">A0</text>
<text x="73.6" y="152.5">IO2.4</text>
<text x="73.6" y="155.2">IO2.5</text>
<text x="83.9" y="151.3">1</text>
<text x="83.9" y="154">2</text>
<text x="247.2" y="151.3">13</text>
<text x="247.2" y="154">12</text>
<text x="254.6" y="152.5">A2</text>
<text x="254.6" y="155.2">A1</text>
<text x="265.6" y="152.5">IO2.3</text>
<text x="265.6" y="155.2">IO2.4</text>
<text x="275.9" y="151.3">28</text>
<text x="275.9" y="154">1</text>
<text x="54.4" y="159.3">6*2</text>
<text x="62.6" y="160.5">VSS</text>
<text x="73.6" y="157.9">IO2.6</text>
<text x="73.6" y="160.5">IO2.7</text>
<text x="83.9" y="156.7">3</text>
<text x="83.9" y="159.3">4</text>
<text x="247.4" y="156.7">11</text>
<text x="254.6" y="157.9">A0</text>
<text x="265.6" y="157.9">IO2.5</text>
<text x="265.6" y="160.5">IO2.6</text>
<text x="275.9" y="156.7">2</text>
<text x="275.9" y="159.3">3</text>
<text x="246.3" y="162">6*2</text>
<text x="254.6" y="163.2">VSS</text>
<text x="265.6" y="163.2">IO2.7</text>
<text x="275.9" y="162">4</text>
</g>
<g font-size="1.9" fill="#808080">
<text x="30.1" y="123">MCP_LCD_RST/2.6C</text>
<text x="222.2" y="125.7">MCP_LCD_RST/2.6C</text>
<text x="30" y="141.7">I2C0_SCL/2.4B</text>
<text x="29.8" y="144.4">I2C0_SDA/2.4B</text>
<text x="221.8" y="147">I2C0_SDA/2.4B</text>
<text x="222" y="144.4">I2C0_SCL/2.4B</text>
</g>
</svg>
